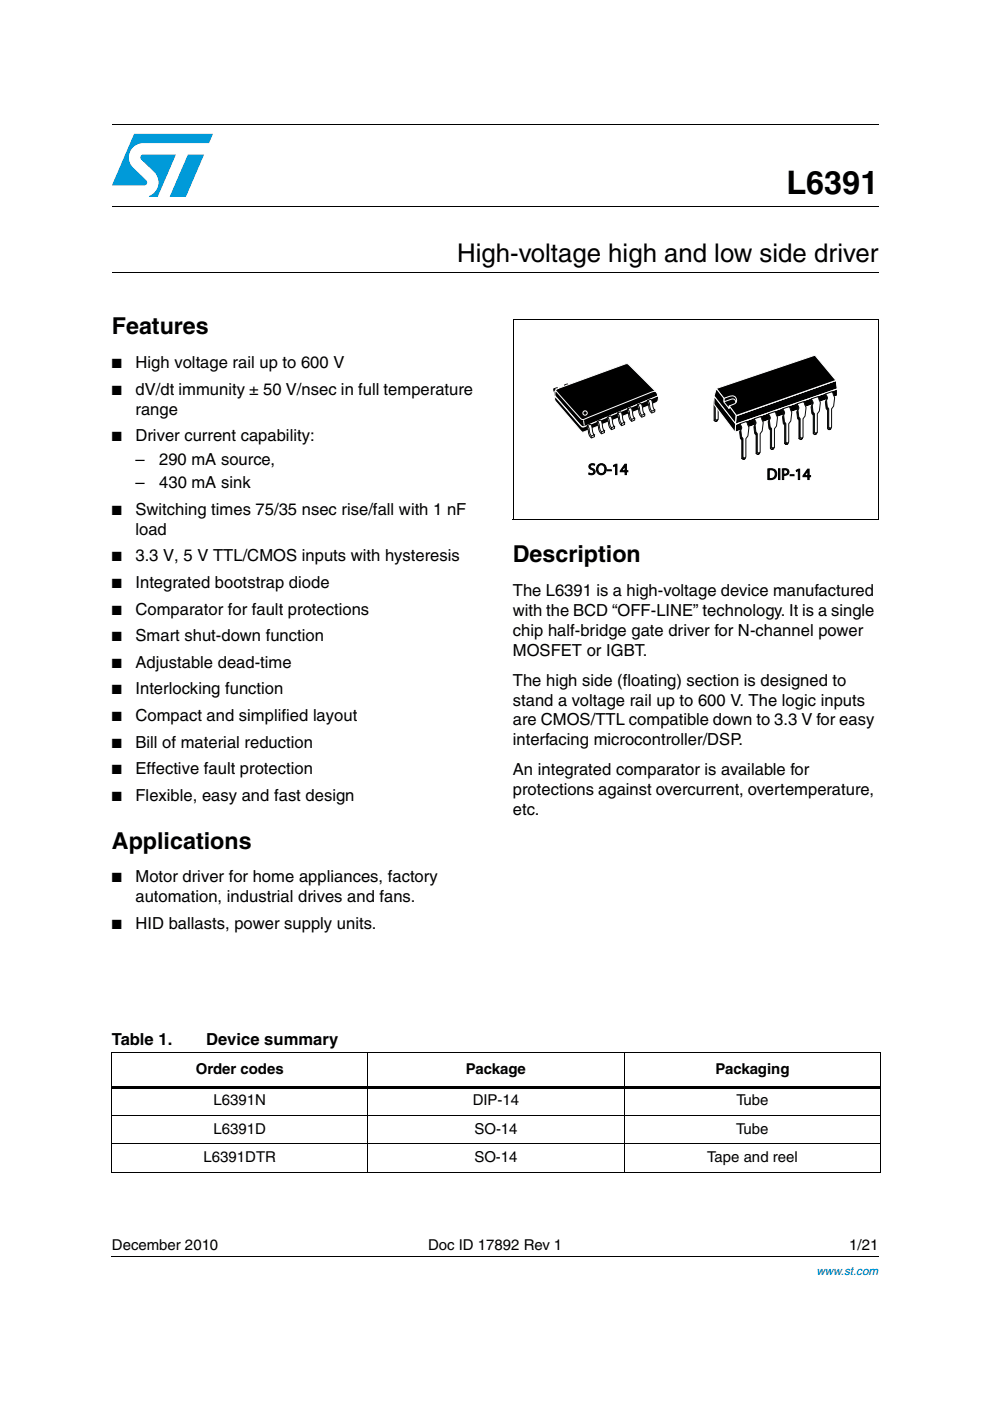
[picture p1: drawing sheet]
<svg xmlns="http://www.w3.org/2000/svg" width="210mm" height="297mm" viewBox="0 0 210 297" stroke-linecap="round" stroke-linejoin="round" font-family="sans-serif">
<g fill="#009ad9">
<path d="M39.8 32.8h3.5l-3.9 8.9h-3.4z"/>
<path d="M28.4 28.4h16.8l-.9 1.9h-13.9a3 3 0 0 0-2.9 2 3 3 0 0 0 .8 3.4l2.7 2.5a.62 .62 0 0 1 .2 .7 .62 .62 0 0 1-.6 .4h-6.9z"/>
<path d="M29.9 33l.5-.2h6.9l-3.9 8.9h-1.8a3.2 3.2 0 0 0 1.2-5.1l-2.9-2.8-.1-.4z"/>
</g>
<path d="M23.7 26.3h162.5M23.7 43.8h162.5M23.7 57.7h162.5M23.7 266.3h162.6" fill="none" stroke="#000" stroke-width=".21"/>
<path d="M23.6 266.3l.1 .1z" fill="#000"/>
<path d="M117.4 75.3h60.2v27.2h-60.2z" fill="#fff"/>
<path d="M153.5 84.5a2.1 2.1 0 0 1 2.6-.6 1.08 1.08 0 0 1-.1 1.5v-.1a.68 .68 0 0 0-.9-.7l-1.6 .6zM152.1 83.6l1.6 .3 2.6-.2 2.2 1-1.9 1.4-2.2 .8z" fill="#000"/>
<path d="M153.5 84.5a2.1 2.1 0 0 1 2.6-.6 1.08 1.08 0 0 1-.1 1.5v-.1a.68 .68 0 0 0-.9-.7l-1.6 .6z" fill="none" stroke="#fff" stroke-width=".21"/>
<path d="M151.5 84.5l.5 .8-.2 3.5-.4 .4v-3.9z" fill="#553e43"/>
<path d="M151.5 84.5l.5 .8-.2 3.5-.4 .4v-3.9z" fill="none" stroke="#060d0a" stroke-width=".21"/>
<path d="M151.7 88.9l.2 .2 .3-.2-.3 .5-.5-.2z" fill="#fff"/>
<path d="M151.7 88.9l.2 .2 .3-.2-.3 .5-.5-.2zM151.9 89.1l-.2 .3M152 89.1l-.1 .2" fill="none" stroke="#060d0a" stroke-width=".21"/>
<path d="M151.7 84.9l.6 .1v3.8l-.4 .3-.2-.3z" fill="#fff"/>
<path d="M151.7 84.9l.6 .1v3.8l-.4 .3-.2-.3z" fill="none" stroke="#060d0a" stroke-width=".21"/>
<path d="M151.4 84l4.6 5.8-.1 1.9-4.5-6zM151.9 82.4l20.9-7.1 4.4 5.4-21.1 7.4-1.5-2 .7-.3a.96 .96 0 0 0 .8-1.2 .96 .96 0 0 0-1.4-.6l-1.2 .5zM151.9 82.4l1.6 2v.8l1.1 1.4v-.5l1.4 1.9-.1 1.8-4.5-5.8zM155.9 90l21.7-7.6v1.6l-21.7 7.7zM156.1 88.2l21.2-7.5 .3 1.7-21.7 7.6zM156.8 89.9h.1a1.19 1.19 0 0 1 .5 1.3v1.3l.5 .8-.2 3.5-.4 .5v-4l-.3-.4-.2-1.3a1.01 1.01 0 0 0-.2-1.4z" fill="#000"/>
<path d="M151.4 84l4.6 5.8-.1 1.9-4.5-6zM151.9 82.4l20.9-7.1 4.4 5.4-21.1 7.4-1.5-2 .7-.3a.96 .96 0 0 0 .8-1.2 .96 .96 0 0 0-1.4-.6l-1.2 .5zM151.9 82.4l1.6 2v.8l1.1 1.4v-.5l1.4 1.9-.1 1.8-4.5-5.8zM155.9 90l21.7-7.6v1.6l-21.7 7.7zM156.1 88.2l21.2-7.5 .3 1.7-21.7 7.6z" fill="none" stroke="#fff" stroke-width=".21"/>
<path d="M156.9 89.9l.5 .5v2.1l.5 .8-.2 3.5-.4 .5v-4l-.3-.4-.2-1.3a1.04 1.04 0 0 0-.2-1.4z" fill="none" stroke="#000" stroke-width=".21"/>
<path d="M157.6 96.9l.2 .2 .3-.2-.1 .4-.5 .1-.2-.2z" fill="#fff"/>
<path d="M157.6 96.9l.2 .2 .3-.2-.1 .4-.5 .1-.2-.2zM157.8 97.1l-.2 .3M157.9 97.1l-.1 .3" fill="none" stroke="#060d0a" stroke-width=".21"/>
<path d="M156.8 89.9l1.4-.5 .6 1.3-.2 1.7-.5 .6v3.9l-.3 .2-.3-.2v-3.9l-.3-.4-.1-1.4a1.01 1.01 0 0 0-.3-1.3z" fill="#fff"/>
<path d="M156.8 89.9l1.4-.5 .6 1.3-.2 1.7-.5 .6v3.9l-.3 .2-.3-.2v-3.9l-.3-.4-.1-1.4a1.04 1.04 0 0 0-.3-1.3zM159.9 88.8l.6 .6-.1 2 .5 .9-.2 3.5-.4 .4v-3.9l-.3-.4-.2-1.4a1.04 1.04 0 0 0-.2-1.4z" fill="none" stroke="#060d0a" stroke-width=".21"/>
<path d="M159.9 88.8a1.18 1.18 0 0 1 .5 1.3v1.3l.5 .9-.2 3.5-.4 .4v-3.9l-.3-.4-.2-1.4a1 1 0 0 0-.2-1.4z" fill="#000"/>
<path d="M160.6 95.9l.2 .2 .3-.3-.1 .4-.5 .2-.2-.2z" fill="#fff"/>
<path d="M160.6 95.9l.2 .2 .3-.3-.1 .4-.5 .2-.2-.2zM160.8 96.1l-.2 .2M160.9 96.1l-.1 .2" fill="none" stroke="#060d0a" stroke-width=".21"/>
<path d="M159.9 88.8l1.4-.5 .5 1.3-.2 1.8-.4 .6v3.8l-.4 .3-.2-.3v-3.9l-.3-.4-.2-1.3a1.01 1.01 0 0 0-.2-1.4z" fill="#fff"/>
<path d="M159.9 88.8l1.4-.5 .5 1.3-.2 1.8-.4 .6v3.8l-.4 .3-.2-.3v-3.9l-.3-.4-.2-1.3a1.04 1.04 0 0 0-.2-1.4zM162.9 87.8l.6 .5v2.1l.5 .8-.3 3.5-.3 .4-.1-3.9-.3-.4-.1-1.3a1.04 1.04 0 0 0-.2-1.4z" fill="none" stroke="#060d0a" stroke-width=".21"/>
<path d="M162.9 87.8a1.18 1.18 0 0 1 .6 1.2v1.4l.5 .8-.3 3.5-.3 .4-.1-3.9-.3-.4-.1-1.3a1.01 1.01 0 0 0-.2-1.4z" fill="#000"/>
<path d="M163.6 94.8l.2 .2 .4-.2-.4 .5-.4-.2z" fill="#fff"/>
<path d="M163.6 94.8l.2 .2 .4-.2-.4 .5-.4-.2zM163.8 95l-.2 .3M164 95l-.1 .3" fill="none" stroke="#060d0a" stroke-width=".21"/>
<path d="M162.9 87.8l1.4-.5 .5 1.3-.2 1.7-.4 .6v3.9l-.4 .2-.2-.2v-3.9l-.3-.4-.2-1.4a1 1 0 0 0-.2-1.3z" fill="#fff"/>
<path d="M162.9 87.8l1.4-.5 .5 1.3-.2 1.7-.4 .6v3.9l-.4 .2-.2-.2v-3.9l-.3-.4-.2-1.4a1.03 1.03 0 0 0-.2-1.3zM169 85.7l.6 .5-.1 2.1 .5 .8-.2 3.5-.4 .4v-3.9l-.3-.4-.2-1.4a1.04 1.04 0 0 0-.2-1.3z" fill="none" stroke="#060d0a" stroke-width=".21"/>
<path d="M168.9 85.7h.1a1.19 1.19 0 0 1 .5 1.2v1.4l.5 .8-.2 3.5-.4 .4v-3.9l-.3-.4-.2-1.4a1.01 1.01 0 0 0-.2-1.3z" fill="#000"/>
<path d="M169.7 92.7l.2 .2 .3-.2-.1 .3-.5 .2-.2-.2z" fill="#fff"/>
<path d="M169.7 92.7l.2 .2 .3-.2-.1 .3-.5 .2-.2-.2zM169.9 92.9l-.2 .3M170 92.9l-.1 .2" fill="none" stroke="#060d0a" stroke-width=".21"/>
<path d="M169 85.6l1.4-.4 .5 1.2-.2 1.8-.4 .6v3.8l-.4 .3-.3-.2v-3.9l-.2-.4-.2-1.4a1.01 1.01 0 0 0-.2-1.4z" fill="#fff"/>
<path d="M169 85.6l1.4-.4 .5 1.2-.2 1.8-.4 .6v3.8l-.4 .3-.3-.2v-3.9l-.2-.4-.2-1.4a1.05 1.05 0 0 0-.2-1.4zM172 84.6l.6 .6v2l.4 .9-.2 3.4-.4 .5v-3.9l-.3-.4-.1-1.4a1.03 1.03 0 0 0-.3-1.4z" fill="none" stroke="#060d0a" stroke-width=".21"/>
<path d="M172 84.6a1.19 1.19 0 0 1 .6 1.3v1.3l.4 .9-.2 3.4-.4 .5v-3.9l-.3-.4-.1-1.4a1 1 0 0 0-.3-1.4z" fill="#000"/>
<path d="M172.7 91.6l.2 .2 .4-.2-.4 .5-.5-.2z" fill="#fff"/>
<path d="M172.7 91.6l.2 .2 .4-.2-.4 .5-.5-.2zM172.9 91.9l-.2 .2M173 91.8l-.1 .3" fill="none" stroke="#060d0a" stroke-width=".21"/>
<path d="M172 84.6l1.4-.5 .5 1.3-.2 1.8-.4 .5v3.9l-.4 .2-.2-.2v-3.9l-.3-.4-.2-1.3a.99 .99 0 0 0-.2-1.4z" fill="#fff"/>
<path d="M172 84.6l1.4-.5 .5 1.3-.2 1.8-.4 .5v3.9l-.4 .2-.2-.2v-3.9l-.3-.4-.2-1.3a1.04 1.04 0 0 0-.2-1.4zM175 83.6l.6 .5v2.1l.5 .8-.3 3.5-.3 .4v-3.9l-.3-.4-.2-1.4a1.04 1.04 0 0 0-.2-1.3z" fill="none" stroke="#060d0a" stroke-width=".21"/>
<path d="M175 83.6a1.19 1.19 0 0 1 .6 1.2v1.4l.5 .8-.3 3.5-.3 .4v-3.9l-.3-.4-.2-1.4a1 1 0 0 0-.2-1.3z" fill="#000"/>
<path d="M175.8 90.6l.1 .2 .4-.2-.2 .3-.4 .2-.2-.2z" fill="#fff"/>
<path d="M175.8 90.6l.1 .2 .4-.2-.2 .3-.4 .2-.2-.2zM175.9 90.8l-.2 .3M176.1 90.8l-.1 .2" fill="none" stroke="#060d0a" stroke-width=".21"/>
<path d="M175 83.5l1.4-.4 .6 1.2-.3 1.8-.4 .6v3.8l-.4 .3-.2-.2v-3.9l-.3-.4-.2-1.4a1.01 1.01 0 0 0-.2-1.4z" fill="#fff"/>
<path d="M165.9 86.7l.6 .6v2l.5 .9-.3 3.4-.3 .5v-3.9l-.3-.4-.2-1.4a1.04 1.04 0 0 0-.2-1.4zM175 83.5l1.4-.4 .6 1.2-.3 1.8-.4 .6v3.8l-.4 .3-.2-.2v-3.9l-.3-.4-.2-1.4a1.04 1.04 0 0 0-.2-1.4z" fill="none" stroke="#060d0a" stroke-width=".21"/>
<path d="M165.9 86.8v-.1a1.17 1.17 0 0 1 .6 1.3v1.3l.5 .9-.3 3.4-.3 .5v-3.9l-.3-.4-.2-1.4a1 1 0 0 0-.2-1.4z" fill="#000"/>
<path d="M166.7 93.7l.2 .2 .3-.2-.3 .5-.5-.1z" fill="#fff"/>
<path d="M166.7 93.7l.1 .2 .4-.2-.3 .5-.5-.1zM166.9 94l-.3 .2M167 93.9l-.1 .3" fill="none" stroke="#060d0a" stroke-width=".21"/>
<path d="M165.9 86.7l1.4-.5 .6 1.3-.2 1.8-.5 .5v3.9l-.3 .2-.3-.2v-3.9l-.3-.4-.1-1.3a1.01 1.01 0 0 0-.3-1.4z" fill="#fff"/>
<path d="M165.9 86.7l1.4-.5 .6 1.3-.2 1.8-.5 .5v3.9l-.3 .2-.3-.2v-3.9l-.3-.4-.1-1.3a1.04 1.04 0 0 0-.3-1.4z" fill="none" stroke="#060d0a" stroke-width=".21"/>
<path d="M117.4 82.5a3 3 0 0 1 1.1 1.7l.5 .3v.3l-.7 .3a2.17 2.17 0 0 1-.7-1.9z" fill-rule="evenodd" fill="#464e52"/>
<path d="M117.4 82.5l.9 1.1a1.08 1.08 0 0 0 .7 .9v.3l-.7 .3a1.53 1.53 0 0 1-.6-1.4zM117.5 82.4a.59 .59 0 0 1 .8 0l.3 1.6 .3 .4-.6 .3-.3-.7-.2-1.1zM119.6 81.7a.59 .59 0 0 1 .9-.1l.3 1.6 .3 .4-.6 .3-.4-.7-.1-1.1z" fill="none" stroke="#060d0a" stroke-width=".21"/>
<g fill="#000">
<path d="M117.7 82.9l.3 .1 5.1 5.8 .4 .2 14.4-5.8a.91 .91 0 0 1 1.1-.2 .91 .91 0 0 1 .5 1l-15.8 6.5-.6-.3-5.2-6a.97 .97 0 0 1-.2-1.3z" fill-rule="evenodd"/>
<path d="M117.9 82.7l.5-.4 14.5-5.2 .3 .1 6 6-15.7 6.5-1.7-2v.4l-4-4.5-.1-.6z" fill-rule="evenodd"/>
<path d="M117.6 84l5.4 6.1 .6 .4 15.6-6.5 .4 .1-.1 .9-.4 .4-15.4 6.2a.52 .52 0 0 1-.6-.3l-5.3-6.2-.2-.4z" fill-rule="evenodd"/>
</g>
<path d="M117.6 84l5.4 6.1 .6 .4 16-6.5a1.27 1.27 0 0 1-1.3 1.7l-14.5 5.9a.54 .54 0 0 1-.7-.3l-5.1-6a1.3 1.3 0 0 1-.4-1.3zM117.7 82.9a1.62 1.62 0 0 1 1.1 1l4.3 4.9a.86 .86 0 0 0 1.2-.1l13.6-5.5a.93 .93 0 0 1 1.1-.2 .93 .93 0 0 1 .5 .9l-15.4 6.5a1 1 0 0 1-1.3-.6l-4.7-5.4a1.13 1.13 0 0 1-.4-1.5zM117.9 82.6l.5-.3 14.2-5.1a.73 .73 0 0 1 .9 .3l5.7 5.7-15.7 6.5-1.7-2v.4l-4-4.5-.1-.6zM123.7 89.1l.2 1.1" fill="none" stroke="#fff" stroke-width=".21"/>
<path d="M124.5 90.2a3.1 3.1 0 0 1 1.1 1.7l.4 .3v.4l-.6 .3a2.17 2.17 0 0 1-.7-2z" fill-rule="evenodd" fill="#fff"/>
<path d="M124.5 90.2l.9 1.1a1.08 1.08 0 0 0 .6 1v.3l-.6 .3a1.54 1.54 0 0 1-.6-1.4zM125.4 92.5v.3" fill="none" stroke="#060d0a" stroke-width=".21"/>
<path d="M124.5 90.2l.7-.2 .2 .1 .3 1.6 .3 .5-.6 .3-.1-.2-.4-1.6z" fill-rule="evenodd" fill="#fff"/>
<path d="M124.5 90.2a.59 .59 0 0 1 .9-.1l.3 1.6 .3 .5-.6 .3-.4-.7-.1-1.1z" fill="none" stroke="#060d0a" stroke-width=".21"/>
<path d="M126.6 89.3a2.98 2.98 0 0 1 1.1 1.8l.5 .3v.3l-.6 .3a2.19 2.19 0 0 1-.8-1.9z" fill-rule="evenodd" fill="#fff"/>
<path d="M126.6 89.3l.9 1.2a1.08 1.08 0 0 0 .7 .9v.3l-.6 .3a1.53 1.53 0 0 1-.7-1.4zM127.5 91.6v.4" fill="none" stroke="#060d0a" stroke-width=".21"/>
<path d="M126.7 89.3l.6-.2 .2 .2 .3 1.5 .3 .5-.6 .3-.1-.2-.4-1.6z" fill-rule="evenodd" fill="#fff"/>
<path d="M126.7 89.3a.59 .59 0 0 1 .8 0l.3 1.5 .3 .5-.6 .3-.3-.7-.2-1.1z" fill="none" stroke="#060d0a" stroke-width=".21"/>
<path d="M128.8 88.5a2.87 2.87 0 0 1 1 1.7l.5 .3v.3l-.6 .3a2.17 2.17 0 0 1-.8-1.9z" fill-rule="evenodd" fill="#fff"/>
<path d="M128.8 88.5l.8 1.1a1.08 1.08 0 0 0 .7 .9v.3l-.6 .3a1.86 1.86 0 0 1-.8-1.9zM129.6 90.7v.4" fill="none" stroke="#060d0a" stroke-width=".21"/>
<path d="M128.8 88.4l.6-.2 .2 .2 .4 1.6 .3 .4-.6 .3-.2-.2-.4-1.6z" fill-rule="evenodd" fill="#fff"/>
<path d="M128.8 88.4a.59 .59 0 0 1 .8 0l.4 1.6 .3 .4-.6 .3-.4-.7-.2-1.1z" fill="none" stroke="#060d0a" stroke-width=".21"/>
<path d="M130.9 87.6a2.97 2.97 0 0 1 1.1 1.7l.4 .3v.4l-.6 .3a2.37 2.37 0 0 1-.7-2z" fill-rule="evenodd" fill="#fff"/>
<path d="M130.9 87.6l.9 1.1a1.07 1.07 0 0 0 .6 .9v.4l-.6 .2a3.4 3.4 0 0 1-.8-2.1zM131.8 89.8v.4" fill="none" stroke="#060d0a" stroke-width=".21"/>
<path d="M130.9 87.6l.7-.3 .2 .2 .3 1.5 .3 .5-.6 .3-.1-.1-.4-1.7z" fill-rule="evenodd" fill="#fff"/>
<path d="M130.9 87.6a.59 .59 0 0 1 .9-.1l.3 1.6 .3 .4-.6 .3-.4-.7-.1-1.1z" fill="none" stroke="#060d0a" stroke-width=".21"/>
<path d="M133 86.7a2.85 2.85 0 0 1 1.1 1.7l.5 .3v.4l-.7 .2a2.17 2.17 0 0 1-.7-1.9z" fill-rule="evenodd" fill="#fff"/>
<path d="M133 86.7l.9 1.1a1.08 1.08 0 0 0 .7 .9v.4l-.7 .2a1.53 1.53 0 0 1-.6-1.4zM133.9 89v.3" fill="none" stroke="#060d0a" stroke-width=".21"/>
<path d="M133.1 86.7l.6-.3 .2 .2 .3 1.6 .3 .5-.6 .2-.1-.1-.4-1.6z" fill-rule="evenodd" fill="#fff"/>
<path d="M133.1 86.7a.59 .59 0 0 1 .8-.1l.3 1.6 .3 .5-.6 .2-.3-.7-.2-1z" fill="none" stroke="#060d0a" stroke-width=".21"/>
<path d="M135.2 85.8a2.95 2.95 0 0 1 1 1.7l.5 .3v.4l-.6 .3a2.18 2.18 0 0 1-.8-2z" fill-rule="evenodd" fill="#fff"/>
<path d="M135.2 85.8l.8 1.1a1.07 1.07 0 0 0 .7 1v.3l-.6 .3a1.54 1.54 0 0 1-.7-1.4zM136 88.1v.3" fill="none" stroke="#060d0a" stroke-width=".21"/>
<path d="M135.2 85.8l.6-.3 .2 .2 .3 1.5 .4 .6-.6 .2-.2-.1-.4-1.6z" fill-rule="evenodd" fill="#fff"/>
<path d="M135.2 85.8a.59 .59 0 0 1 .8-.1l.4 1.6 .3 .5-.6 .2-.4-.6-.2-1.1z" fill="none" stroke="#060d0a" stroke-width=".21"/>
<path d="M137.3 84.9a3.1 3.1 0 0 1 1.1 1.7l.4 .4v.3l-.6 .3a2.2 2.2 0 0 1-.7-1.9z" fill-rule="evenodd" fill="#fff"/>
<path d="M137.3 84.9l.9 1.1a1.09 1.09 0 0 0 .6 1v.3l-.6 .3a1.55 1.55 0 0 1-.6-1.4zM138.2 87.2v.4" fill="none" stroke="#060d0a" stroke-width=".21"/>
<path d="M137.3 84.9l.7-.2 .2 .2 .3 1.4 .3 .6-.6 .3-.1-.2-.4-1.5z" fill-rule="evenodd" fill="#fff"/>
<path d="M137.3 84.9a.59 .59 0 0 1 .9 0l.3 1.5 .3 .5-.6 .3-.4-.7-.1-1.1z" fill="none" stroke="#060d0a" stroke-width=".21"/>
<circle cx="124" cy="87.6" r=".46" fill="#000"/>
<circle cx="124" cy="87.6" r=".46" fill="none" stroke="#fff" stroke-width=".21"/>
<g fill="none" stroke="#000" stroke-width=".21">
<path d="M108.8 67.7h77.4M108.8 67.6v42.5M186.2 67.7v42.5M125.1 98.5l.5-.2 .5 .1-.1 .3-.4-.2-.4 .2 .1 .5a.77 .77 0 0 1 .9 1 .77 .77 0 0 1-1.2 .4l-.2-.1 .1-.2a.5 .5 0 0 0 .7 .1 .5 .5 0 0 0 .1-.7l-.5-.2a.59 .59 0 0 1-.1-1zM126.9 98.5a1.11 1.11 0 0 1 1.5 .3 1.11 1.11 0 0 1-.2 1.5 1.11 1.11 0 0 1-1.6-.1 1.39 1.39 0 0 1 .3-1.7zM127 98.8a.73 .73 0 0 1 .8-.2 .73 .73 0 0 1 .4 .9 .78 .78 0 0 1-.7 .9 1 1 0 0 1-.5-1.6zM128.8 99.6h.8v.2h-.8zM130.1 98.7l.7-.3v2.2h-.3v-1.9l-.4 .2zM132.5 98.4h.3v1.4h.3v.2h-.3v.6h-.3v-.6h-1zM132.5 98.7v1.1h-.7zM162.8 99.4a1.3 1.3 0 0 1 1.4 .2 1.3 1.3 0 0 1 .4 1.2 1.44 1.44 0 0 1-1.8 .9zM163.1 99.6a.96 .96 0 0 1 1.3 .9 .96 .96 0 0 1-1.3 .9z"/>
<path d="M165.1 99.4h.3v2.3h-.3zM165.9 99.4a.87 .87 0 0 1 1 0 .87 .87 0 0 1 .3 1l-.5 .3-.5 .1v.9h-.3zM166.2 99.6h.1a.51 .51 0 0 1 .5 .1 .51 .51 0 0 1 .1 .6l-.2 .2h-.5zM168.8 99.7l.7-.2v2.2h-.2v-2l-.4 .3zM171.2 99.5h.4v1.3h.3v.3h-.3v.6h-.3v-.6h-1.1zM171.3 99.8v1h-.7zM108.7 110.1h77.5M167.5 100.6h.9v.3h-.9zM23.6 223.1h163.2M23.6 236.5h163.2M23.7 223.2v25.2M78 223v25.6"/>
<path d="M132.4 223v25.6M186.7 223.2v25.2M23.6 242.5h163.2M23.6 248.5h163.2"/>
</g>
<g fill="#000">
<path d="M23.6 230.3h163.2v.5h-163.2z"/>
<path d="M162.8 99.4a1.3 1.3 0 0 1 1.4 .2 1.3 1.3 0 0 1 .4 1.2 1.44 1.44 0 0 1-1.8 .9zM163.1 99.6v1.8a.96 .96 0 0 0 1.3-.9 .96 .96 0 0 0-1.3-.9zM165.1 99.4h.3v2.3h-.3zM165.9 99.4a.87 .87 0 0 1 1 0 .87 .87 0 0 1 .3 1l-.5 .3-.5 .1v.9h-.3zM166.2 99.6v.9h.1a.54 .54 0 0 0 .7-.4 .56 .56 0 0 0-.8-.5zM167.5 100.6h.9v.3h-.9zM168.8 99.7l.7-.2v2.2h-.2v-2l-.4 .3zM171.2 99.5h.4v1.3h.3v.3h-.3v.6h-.3v-.6h-1.1zM171.3 99.8l-.7 1h.7z"/>
<path d="M125.1 98.5l.5-.2 .5 .1-.1 .3-.4-.2-.4 .2 .1 .5a.77 .77 0 0 1 .9 1 .77 .77 0 0 1-1.2 .4l-.2-.1 .1-.2a.5 .5 0 0 0 .7 .1 .5 .5 0 0 0 .1-.7l-.5-.2a.59 .59 0 0 1-.1-1zM126.9 98.5a1.11 1.11 0 0 1 1.5 .3 1.11 1.11 0 0 1-.2 1.5 1.11 1.11 0 0 1-1.6-.1 1.39 1.39 0 0 1 .3-1.7zM127 98.8a1 1 0 0 0 .5 1.6 .96 .96 0 0 0 .8-.9 .96 .96 0 0 0-.8-1zM128.8 99.6h.8v.2h-.8zM130.1 98.7l.7-.3v2.2h-.3v-1.9l-.4 .2zM132.5 98.4h.3v1.4h.3v.2h-.3v.6h-.3v-.6h-1zM132.5 98.7l-.7 1.1h.7z"/>
</g>
<text font-size="6.9" x="166.8" y="41.1">L6391</text>
<text font-size="5.5" x="96.9" y="55.6">High-voltage high and low side driver</text>
<g font-size="4.9">
<text x="23.7" y="70.9">Features</text>
<text x="108.7" y="119.1">Description</text>
<text x="23.7" y="179.9">Applications</text>
</g>
<g font-size="3.5">
<text x="28.7" y="78.1">High voltage rail up to 600 V</text>
<text x="28.7" y="83.7">dV/dt immunity ± 50 V/nsec in full temperature</text>
<text x="28.7" y="87.9">range</text>
<text x="28.7" y="93.6">Driver current capability:</text>
<text x="28.7" y="98.5">–</text>
<text x="33.7" y="98.5">290 mA source,</text>
<text x="28.7" y="103.5">–</text>
<text x="33.7" y="103.5">430 mA sink</text>
<text x="28.7" y="109.1">Switching times 75/35 nsec rise/fall with 1 nF</text>
<text x="28.7" y="113.3">load</text>
<text x="28.7" y="119">3.3 V, 5 V TTL/CMOS inputs with hysteresis</text>
<text x="28.7" y="124.7">Integrated bootstrap diode</text>
<text x="28.7" y="130.3">Comparator for fault protections</text>
<text x="108.7" y="126.3">The L6391 is a high-voltage device manufactured</text>
<text x="108.7" y="130.5">with the BCD “OFF-LINE” technology. It is a single</text>
<text x="28.7" y="135.9">Smart shut-down function</text>
<text x="108.7" y="134.8">chip half-bridge gate driver for N-channel power</text>
<text x="28.7" y="141.6">Adjustable dead-time</text>
<text x="108.7" y="139">MOSFET or IGBT.</text>
<text x="28.7" y="147.2">Interlocking function</text>
<text x="108.7" y="145.4">The high side (floating) section is designed to</text>
<text x="108.7" y="149.6">stand a voltage rail up to 600 V. The logic inputs</text>
<text x="28.7" y="152.9">Compact and simplified layout</text>
<text x="108.7" y="153.8">are CMOS/TTL compatible down to 3.3 V for easy</text>
<text x="28.7" y="158.5">Bill of material reduction</text>
<text x="108.7" y="158.1">interfacing microcontroller/DSP.</text>
<text x="28.7" y="164.2">Effective fault protection</text>
<text x="108.7" y="164.4">An integrated comparator is available for</text>
<text x="28.7" y="169.8">Flexible, easy and fast design</text>
<text x="108.7" y="168.6">protections against overcurrent, overtemperature,</text>
<text x="108.7" y="172.9">etc.</text>
<text x="28.7" y="187.1">Motor driver for home appliances, factory</text>
<text x="28.7" y="191.3">automation, industrial drives and fans.</text>
<text x="28.7" y="197">HID ballasts, power supply units.</text>
<text x="23.7" y="221.6">Table 1.</text>
<text x="43.7" y="221.6">Device summary</text>
</g>
<g font-size="3.2">
<text x="41.6" y="227.7">Order codes</text>
<text x="98.8" y="227.7">Package</text>
<text x="151.7" y="227.7">Packaging</text>
<text x="45.3" y="234.4">L6391N</text>
<text x="100.2" y="234.4">DIP-14</text>
<text x="156.1" y="234.4">Tube</text>
<text x="45.3" y="240.4">L6391D</text>
<text x="100.6" y="240.4">SO-14</text>
<text x="156.1" y="240.4">Tube</text>
<text x="43.2" y="246.4">L6391DTR</text>
<text x="100.6" y="246.4">SO-14</text>
<text x="149.9" y="246.4">Tape and reel</text>
<text x="23.7" y="265">December 2010</text>
<text x="90.8" y="265">Doc ID 17892 Rev 1</text>
<text x="180.1" y="265">1/21</text>
</g>
<g font-size="2.8">
<text x="23.7" y="78.1">■</text>
<text x="23.7" y="83.7">■</text>
<text x="23.7" y="93.6">■</text>
<text x="23.7" y="109.1">■</text>
<text x="23.7" y="119">■</text>
<text x="23.7" y="124.7">■</text>
<text x="23.7" y="130.3">■</text>
<text x="23.7" y="135.9">■</text>
<text x="23.7" y="141.6">■</text>
<text x="23.7" y="147.2">■</text>
<text x="23.7" y="152.9">■</text>
<text x="23.7" y="158.5">■</text>
<text x="23.7" y="164.2">■</text>
<text x="23.7" y="169.8">■</text>
<text x="23.7" y="187.1">■</text>
<text x="23.7" y="197">■</text>
</g>
<text font-size="2.5" fill="#00f" x="173.1" y="270.4">www.st.com</text>
</svg>
